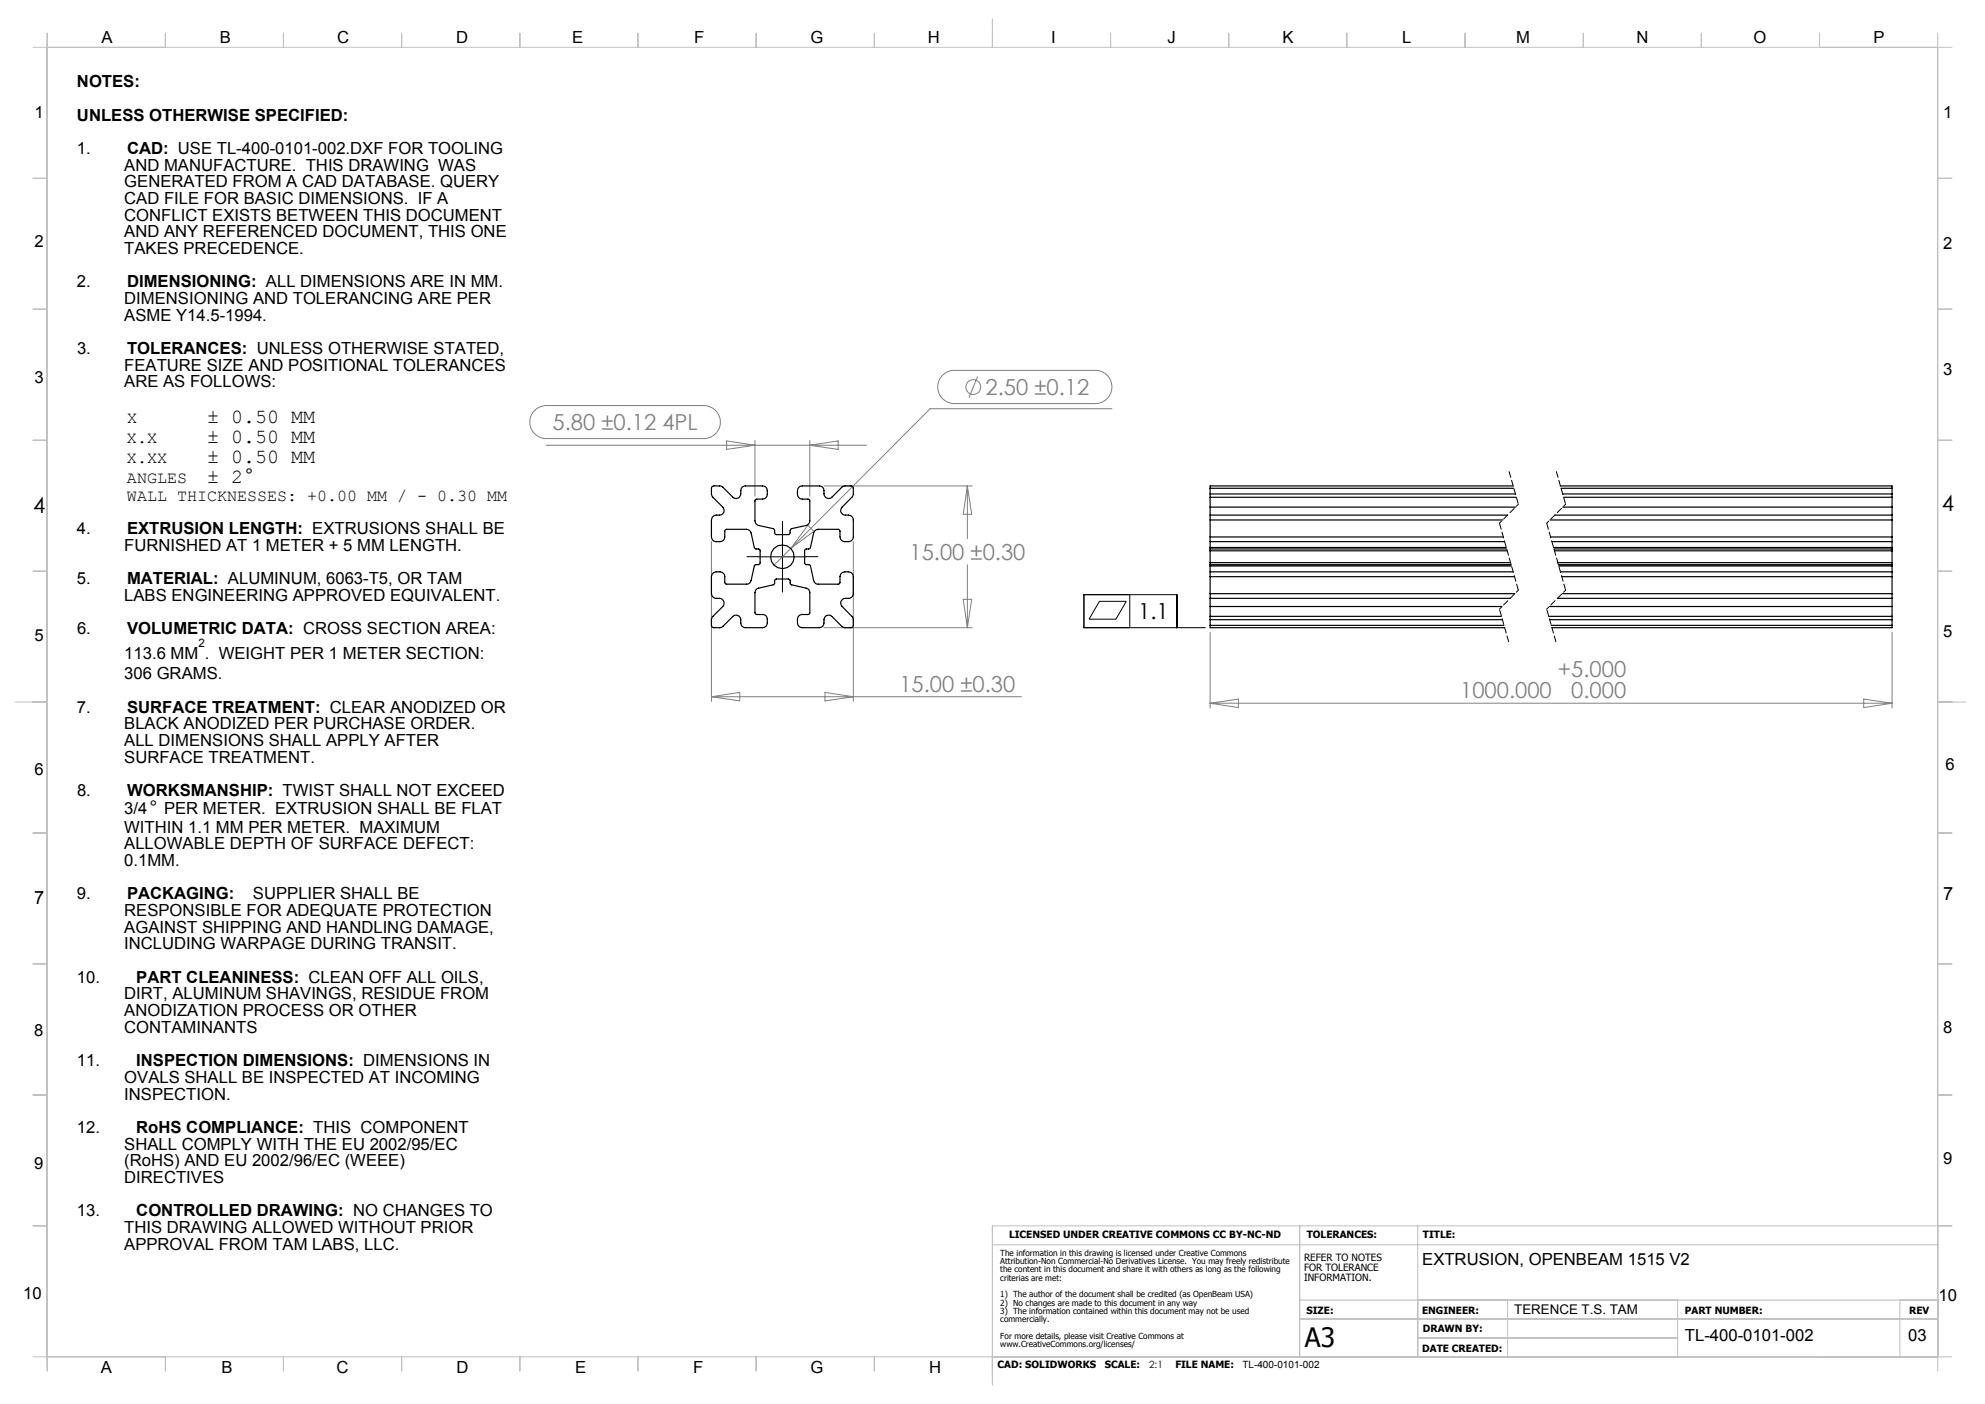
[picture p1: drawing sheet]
<svg xmlns="http://www.w3.org/2000/svg" width="420mm" height="297mm" viewBox="0 0 420 297" stroke-linecap="round" stroke-linejoin="round" font-family="sans-serif">
<g fill="none" stroke="#808080" stroke-width=".21">
<path d="M199.3 79.5l.2-.2a3.4 3.4 0 0 1 2.4-1h29.8a3.5 3.5 0 0 1 3.6 3.6 3.5 3.5 0 0 1-3.6 3.5h-29.8a3.5 3.5 0 0 1-3.2-2.1 3.5 3.5 0 0 1 .6-3.8zM206.8 79.7l-1.8 4.4M113 87a3.8 3.8 0 0 1 2.6-1.2h33.3a3.5 3.5 0 0 1 3.5 3.5 3.5 3.5 0 0 1-3.5 3.5h-33.3a3.5 3.5 0 0 1-3.2-2.1 3.5 3.5 0 0 1 .6-3.7zM115.6 94.2h67.7M153.7 93.3l6 .9-6 .9zM159.7 93.2v11.8M171.3 93.2v11.8M171.3 94.2l6-.9v1.8zM235.3 86.5h-38.5l-29.5 29.5M150.5 114.6v33.8M167.3 116l-3.5 3.6M170.9 111.1l1.3 1.3-4.9 3.6z"/>
<path d="M174.3 102.8h31.4M180.6 114.6v33.8M204.7 102.8v11.1M204.7 119.5v13.3M204.7 102.8l.9 6h-1.8zM174.3 132.8h31.4M203.8 126.8h1.8l-.9 6zM256 133.8v16M400.3 133.8v16M150.5 147.4h65.6M150.5 147.4l6-.9v1.8zM174.6 146.5l6 .9-6 .9z"/>
<path d="M256 148.8h144.3M256 148.8l6-.9v1.8zM394.3 147.9l6 .9-6 .9z"/>
<circle cx="205.9" cy="81.9" r="1.56"/>
</g>
<path d="M160.5 117.8h10M165.6 112.8v10M232.6 127.2h5.7l-2.2 3.8h-5.7zM239 125.8v7M255 132.8h-25.7v-7h19.7v7" fill="none" stroke="#000" stroke-width=".21"/>
<path d="M160.6 117.8h-2.5M165.6 112.8v-2.5M170.6 117.8h2.5M165.6 122.8v2.5" fill="none" stroke="#000" stroke-width=".21" stroke-dasharray="15.2 1.3 1.3 1.3"/>
<path d="M319.3 99.6l2 7.1M329.3 99.6l2 7.1M317.3 128.8l2 7.1M327.3 128.8l2 7.1" fill="none" stroke="#000" stroke-width=".21" stroke-dasharray="1.3 .6" stroke-dashoffset="-.2"/>
<path d="M321.3 106.7l-4 4M331.3 106.7l-4 4M321.3 124.8l-4 4M331.3 124.8l-4 4" fill="none" stroke="#000" stroke-width=".21" stroke-dasharray="1.3 .6" stroke-dashoffset=".7"/>
<path d="M317.3 110.7l4 14.1M327.3 110.7l4 14.1" fill="none" stroke="#000" stroke-width=".21" stroke-dasharray="1.3 .6" stroke-dashoffset="-.1"/>
<g fill="none" stroke="#c0c0c0" stroke-width=".21">
<path d="M7 10h406M10 7v283M35 7v3M60 7v3M85 7v3M110 7v3M135 7v3M160 7v3M185 7v3M210 4v6M235 7v3M260 7v3"/>
<path d="M285 7v3M310 7v3M335 7v3M360 7v3M385 7v3M410 7v283M7 37.7h3M410 37.7h3M7 65.4h3M410 65.4h3M7 93.1h3M410 93.1h3"/>
<path d="M7 120.8h3M410 120.8h3M3.2 148.5h6.8M410 148.5h6M7 176.2h3M410 176.2h3M7 203.9h3M410 203.9h3M7 231.6h3M410 231.6h3M7 259.3h3M275 259.3v27.7"/>
<path d="M300 259.3v27.7M413 259.3h-203v33.7M210 263.3h200M275 275h135M275 279h135M319 275v12M355 275v12M402 275v12M7 287h406M35 287v3M60 287v3M85 287v3"/>
<path d="M110 287v3M135 287v3M160 287v3M185 287v3M300 283h55"/>
</g>
<g fill="none" stroke="#000" stroke-width=".25">
<path d="M150.7 102.9l.3-.1h1.4l.4 .1 2.2 2.3a.99 .99 0 0 0 1.1 .2 .99 .99 0 0 0 .6-.9l.1-1.1 .2-.3 .6-.3h3.7a.97 .97 0 0 1 1 1v.8l-.2 .7-.8 .3h-1.2l-.4 .3v4.3l.2 .6 .5 .3 3.3 .8 .2 .3 .1 .7 .3 .2h2.6l.3-.3v-.6l.2-.3 3.2-.7a.99 .99 0 0 0 .7-1v-4.3l-.3-.3h-1.2a1.02 1.02 0 0 1-1.1-1l.1-1.2 .4-.5 .3-.1h3.9a.96 .96 0 0 1 .9 1 1.21 1.21 0 0 0 1.2 1.6l.5-.2 2.3-2.3 .3-.1h1.5l.3 .1 .2 .4-.1 1.6-2.3 2.4a.97 .97 0 0 0-.3 1.1 .97 .97 0 0 0 1 .6h1l.6 .6 .1 4a1.02 1.02 0 0 1-1.1 1l-1.1-.1-.5-.4-.2-.5v-1.4l-.2-.2h-4.4l-.7 .3-.2 .4-.8 3.3-.2 .1h-.6l-.3 .3v2.8l.2 .2h.7l.3 .3 .7 3.1a.99 .99 0 0 0 .9 .8h4.3l.3-.3v-1.3a1.09 1.09 0 0 1 1.1-1h.9l.4 .1 .4 .5 .1 4a1.02 1.02 0 0 1-1.1 1 1.12 1.12 0 0 0-1.3 .3 1.12 1.12 0 0 0 0 1.4l2.3 2.4 .1 1.6-.2 .3-.3 .2-1.7-.1-2.4-2.3a.99 .99 0 0 0-1-.2 .99 .99 0 0 0-.7 .9v1l-.6 .6-3.9 .1a1.02 1.02 0 0 1-1.1-1l.1-1.2 .4-.5 .3-.1h1.5l.3-.3v-4.5l-.2-.5-.4-.2-3.3-.8-.2-.2v-.7l-.3-.3h-2.7l-.3 .3v.6l-.2 .3-3.2 .7a.91 .91 0 0 0-.8 1l.1 4.3 .3 .3h1.2a.97 .97 0 0 1 1 1v1.1l-.6 .6-4 .1a.96 .96 0 0 1-1-1 1.19 1.19 0 0 0-1.2-1.7l-.5 .3-2.3 2.3-1.6 .1a.49 .49 0 0 1-.6-.5v-1.3l.2-.5 2.2-2.2a1.02 1.02 0 0 0 .2-1.1 1.02 1.02 0 0 0-.9-.6h-.9l-.7-.6-.1-4a1.09 1.09 0 0 1 1.1-1h.9l.7 .4 .2 .6v1.3l.3 .3h4.4l.6-.3 .2-.5 .7-3.1 .2-.3h.6l.4-.2v-2.8l-.3-.3h-.6l-.2-.1-.8-3.3a1.09 1.09 0 0 0-1-.7h-4.3l-.2 .3v1.3a1.02 1.02 0 0 1-1.1 1l-1.1-.1-.6-.5-.1-4a1.09 1.09 0 0 1 1.1-1 1.2 1.2 0 0 0 1.6-.9l-.3-.8-2.2-2.2-.2-.5v-1.3zM256 104.5v.7M256 109v1M256 113.6v1M256 107.3v1.7M256 115.8v.3M256 119.4v.3M256 116.1v.4M256 119v.4M256 119.4h63.7M256 116.1h62.8M256 114.6h62.3"/>
<path d="M256 109h62.9M256 105.2h64.8M256 104.5h64.6M256 103.3h64.3M256 110h62M256 113.6h62.1M256 107.3h64.7M256 115.8h62.7M256 119.7h63.8M256 116.5h62.9M256 119h63.6M256 103.3v1.2"/>
<path d="M256 105.2v2.1M256 110v3.6M256 114.6v1.2M256 116.5v2.5M256 119.7v1.3M320.1 102.8h-64.1v.5M327.9 110h72.4M328 113.6h72.3M328.3 114.6h72M328.7 115.8h71.6M328.8 116.1h71.5M328.9 116.5h71.4"/>
<path d="M329 109h71.3M329.6 119h70.7M329.7 119.4h70.6M329.8 119.7h70.5M330.1 102.8h70.2v.5M330.3 103.3h70M330.6 104.5h69.7M330.7 107.3h69.6M330.8 105.2h69.5M400.3 104.5v.7M400.3 109v1M400.3 113.6v1"/>
<path d="M400.3 107.3v1.7M400.3 115.8v.3M400.3 119.4v.3M400.3 116.1v.4M400.3 119v.4M400.3 103.3v1.2M400.3 105.2v2.1M400.3 110v3.6M400.3 114.6v1.2M400.3 116.5v2.5M400.3 119.7v1.3M256 132.3v.5h62.3"/>
<path d="M256 125.6v1M256 130.4v.7M256 121v1M256 126.6v1.7M256 126.6h63.5M256 121h64.1M256 132.3h62.2M256 125.6h64.5M256 131.1h61.9M256 122h64.4M256 130.4h61.7M256 128.3h61.8"/>
<path d="M256 122v3.6M256 128.3v2.1M256 131.1v1.2M327.7 130.4h72.6M327.8 128.3h72.5M327.9 131.1h72.4M328.2 132.3h72.1M329.5 126.6h70.8M330.2 121h70.1M330.4 122h69.9M330.5 125.6h69.8M400.3 132.3v.5h-71.9"/>
<path d="M400.3 125.6v1M400.3 130.4v.7M400.3 121v1M400.3 126.6v1.7M400.3 122v3.6M400.3 128.3v2.1M400.3 131.1v1.2"/>
<circle cx="165.5" cy="117.8" r="2.5"/>
</g>
<text font-size="5.6" x="276.1" y="285">A3</text>
<g font-size="4.7" fill="#808080">
<text x="208.5" y="83.6">2.50 ±0.12</text>
<text x="116.9" y="91">5.80 ±0.12 4PL</text>
<text x="192.4" y="118.5">15.00 ±0.30</text>
<text x="329.6" y="143.2">+5.000</text>
<text x="190.3" y="146.3">15.00 ±0.30</text>
<text x="308.9" y="147.7">1000.000</text>
<text x="332.5" y="147.8">0.000</text>
</g>
<g font-size="4.7">
<text x="7" y="108.5">4</text>
<text x="410.9" y="108.2">4</text>
<text x="240.8" y="131">1.1</text>
</g>
<g font-size="4.2">
<text x="43.8" y="89.5">± 0.50 MM</text>
<text x="43.8" y="93.8">± 0.50 MM</text>
<text x="43.8" y="98">± 0.50 MM</text>
<text x="43.8" y="102.2">± 2°</text>
<text x="31.2" y="172.4">°</text>
</g>
<g font-size="3.9">
<text x="7.2" y="191.2">7</text>
<text x="411.2" y="190.5">7</text>
</g>
<g font-size="3.5">
<text x="21.5" y="9.1">A</text>
<text x="46.5" y="9.1">B</text>
<text x="71.4" y="9.1">C</text>
<text x="96.5" y="9.1">D</text>
<text x="121.1" y="9.1">E</text>
<text x="146.9" y="9.1">F</text>
<text x="171.5" y="9.1">G</text>
<text x="196.3" y="9.1">H</text>
<text x="222.4" y="9.1">I</text>
<text x="247" y="9.1">J</text>
<text x="271.3" y="9.1">K</text>
<text x="296.7" y="9.1">L</text>
<text x="320.8" y="9.1">M</text>
<text x="346.2" y="9.1">N</text>
<text x="371" y="9.1">O</text>
<text x="396.4" y="9.1">P</text>
<text x="16.3" y="18.5">NOTES:</text>
<text x="7.3" y="24.9">1</text>
<text x="16.3" y="25.5">UNLESS OTHERWISE SPECIFIED:</text>
<text x="411.2" y="25">1</text>
<text x="16.3" y="32.6">1.</text>
<text x="26.9" y="32.6">CAD: USE TL-400-0101-002.DXF FOR TOOLING</text>
<text x="26.3" y="36.1">AND MANUFACTURE. THIS DRAWING WAS</text>
<text x="26.3" y="39.6">GENERATED FROM A CAD DATABASE. QUERY</text>
<text x="26.3" y="43.2">CAD FILE FOR BASIC DIMENSIONS. IF A</text>
<text x="26.3" y="46.7">CONFLICT EXISTS BETWEEN THIS DOCUMENT</text>
<text x="7.3" y="52.3">2</text>
<text x="26.3" y="50.2">AND ANY REFERENCED DOCUMENT, THIS ONE</text>
<text x="26.3" y="53.7">TAKES PRECEDENCE.</text>
<text x="411.2" y="52.7">2</text>
<text x="16.3" y="60.8">2.</text>
<text x="26.3" y="64.3">DIMENSIONING AND TOLERANCING ARE PER</text>
<text x="26.9" y="60.8">DIMENSIONING: ALL DIMENSIONS ARE IN MM.</text>
<text x="26.3" y="67.9">ASME Y14.5-1994.</text>
<text x="16.3" y="74.9">3.</text>
<text x="26.9" y="74.9">TOLERANCES: UNLESS OTHERWISE STATED,</text>
<text x="7.3" y="81.1">3</text>
<text x="26.3" y="78.4">FEATURE SIZE AND POSITIONAL TOLERANCES</text>
<text x="26.3" y="82">ARE AS FOLLOWS:</text>
<text x="411.2" y="79.4">3</text>
<text x="26.9" y="89.5">X</text>
<text x="26.9" y="93.7">X.X</text>
<text x="26.9" y="97.9">X.XX</text>
<text x="26.9" y="102.2">ANGLES</text>
<text x="26.9" y="105.9">WALL THICKNESSES: +0.00 MM / - 0.30 MM</text>
<text x="16.3" y="113">4.</text>
<text x="26.9" y="113">EXTRUSION LENGTH: EXTRUSIONS SHALL BE</text>
<text x="26.3" y="116.5">FURNISHED AT 1 METER + 5 MM LENGTH.</text>
<text x="16.3" y="123.6">5.</text>
<text x="26.9" y="123.6">MATERIAL: ALUMINUM, 6063-T5, OR TAM</text>
<text x="26.3" y="127.1">LABS ENGINEERING APPROVED EQUIVALENT.</text>
<text x="7.3" y="135.7">5</text>
<text x="16.3" y="134.2">6.</text>
<text x="26.9" y="134.2">VOLUMETRIC DATA: CROSS SECTION AREA:</text>
<text x="411.2" y="134.8">5</text>
<text x="26.3" y="143.7">306 GRAMS.</text>
<text x="26.3" y="139.3">113.6 MM . WEIGHT PER 1 METER SECTION:</text>
<text x="16.3" y="150.7">7.</text>
<text x="26.3" y="154.3">BLACK ANODIZED PER PURCHASE ORDER.</text>
<text x="26.9" y="150.7">SURFACE TREATMENT: CLEAR ANODIZED OR</text>
<text x="26.3" y="157.8">ALL DIMENSIONS SHALL APPLY AFTER</text>
<text x="26.3" y="161.3">SURFACE TREATMENT.</text>
<text x="7.3" y="163.9">6</text>
<text x="411.6" y="162.9">6</text>
<text x="16.3" y="168.4">8.</text>
<text x="26.3" y="172.1">3/4</text>
<text x="26.9" y="168.4">WORKSMANSHIP: TWIST SHALL NOT EXCEED</text>
<text x="34.7" y="172.1">PER METER. EXTRUSION SHALL BE FLAT</text>
<text x="26.3" y="176.1">WITHIN 1.1 MM PER METER. MAXIMUM</text>
<text x="26.3" y="179.7">ALLOWABLE DEPTH OF SURFACE DEFECT:</text>
<text x="26.3" y="183.2">0.1MM.</text>
<text x="16.3" y="190.3">9.</text>
<text x="26.9" y="190.3">PACKAGING:</text>
<text x="53.5" y="190.3">SUPPLIER SHALL BE</text>
<text x="26.3" y="193.8">RESPONSIBLE FOR ADEQUATE PROTECTION</text>
<text x="26.3" y="197.3">AGAINST SHIPPING AND HANDLING DAMAGE,</text>
<text x="26.3" y="200.8">INCLUDING WARPAGE DURING TRANSIT.</text>
<text x="16.3" y="207.9">10.</text>
<text x="28.8" y="207.9">PART CLEANINESS: CLEAN OFF ALL OILS,</text>
<text x="26.3" y="211.4">DIRT, ALUMINUM SHAVINGS, RESIDUE FROM</text>
<text x="26.3" y="215">ANODIZATION PROCESS OR OTHER</text>
<text x="7.2" y="219.1">8</text>
<text x="26.3" y="218.5">CONTAMINANTS</text>
<text x="411.2" y="218.4">8</text>
<text x="16.3" y="225.5">11.</text>
<text x="28.8" y="225.5">INSPECTION DIMENSIONS: DIMENSIONS IN</text>
<text x="26.3" y="229.1">OVALS SHALL BE INSPECTED AT INCOMING</text>
<text x="26.3" y="232.6">INSPECTION.</text>
<text x="16.3" y="239.6">12.</text>
<text x="28.8" y="239.6">RoHS COMPLIANCE: THIS COMPONENT</text>
<text x="26.3" y="243.2">SHALL COMPLY WITH THE EU 2002/95/EC</text>
<text x="7.2" y="247.2">9</text>
<text x="26.3" y="246.7">(RoHS) AND EU 2002/96/EC (WEEE)</text>
<text x="26.3" y="250.2">DIRECTIVES</text>
<text x="411.2" y="246.3">9</text>
<text x="16.3" y="257.3">13.</text>
<text x="28.8" y="257.3">CONTROLLED DRAWING: NO CHANGES TO</text>
<text x="26.3" y="260.8">THIS DRAWING ALLOWED WITHOUT PRIOR</text>
<text x="26.3" y="264.3">APPROVAL FROM TAM LABS, LLC.</text>
<text x="300.9" y="267.6">EXTRUSION, OPENBEAM 1515 V2</text>
<text x="4.9" y="274.8">10</text>
<text x="410.2" y="275.3">10</text>
<text x="356.5" y="283.8">TL-400-0101-002</text>
<text x="403.8" y="283.7">03</text>
<text x="21.3" y="290.5">A</text>
<text x="46.9" y="290.5">B</text>
<text x="71.2" y="290.5">C</text>
<text x="96.6" y="290.5">D</text>
<text x="121.7" y="290.5">E</text>
<text x="146.7" y="290.5">F</text>
<text x="171.5" y="290.5">G</text>
<text x="196.6" y="290.5">H</text>
</g>
<text font-size="2.8" x="320.4" y="278">TERENCE T.S. TAM</text>
<text font-size="2.5" x="42" y="136.9">2</text>
<g font-size="2.1">
<text x="213.5" y="262">LICENSED UNDER CREATIVE COMMONS CC BY-NC-ND</text>
<text x="276.5" y="262">TOLERANCES:</text>
<text x="301.1" y="262">TITLE:</text>
<text x="275.9" y="266.7">REFER TO NOTES</text>
<text x="275.9" y="268.8">FOR TOLERANCE</text>
<text x="275.9" y="270.9">INFORMATION.</text>
<text x="276.4" y="278">SIZE:</text>
<text x="300.9" y="278">ENGINEER:</text>
<text x="301.1" y="281.9">DRAWN BY:</text>
<text x="356.5" y="277.9">PART NUMBER:</text>
<text x="404" y="277.9">REV</text>
<text x="300.9" y="285.9">DATE CREATED:</text>
<text x="211.1" y="289.3">CAD: SOLIDWORKS</text>
<text x="233.8" y="289.3">SCALE:</text>
<text x="243.1" y="289.3">2:1</text>
<text x="248.7" y="289.3">FILE NAME:</text>
<text x="262.9" y="289.3">TL-400-0101-002</text>
</g>
<g font-size="1.8">
<text x="211.7" y="265.6">The information in this drawing is licensed under Creative Commons</text>
<text x="211.7" y="267.4">Attribution-Non Commercial-No Derivatives License. You may freely redistribute</text>
<text x="211.7" y="269.2">the content in this document and share it with others as long as the following</text>
<text x="211.7" y="270.9">criterias are met:</text>
<text x="211.7" y="274.4">1) The author of the document shall be credited (as OpenBeam USA)</text>
<text x="211.7" y="276.2">2) No changes are made to this document in any way</text>
<text x="211.7" y="278">3) The information contained within this document may not be used</text>
<text x="211.7" y="279.7">commercially.</text>
<text x="211.7" y="283.3">For more details, please visit Creative Commons at</text>
<text x="211.7" y="285">www.CreativeCommons.org/licenses/</text>
</g>
</svg>
